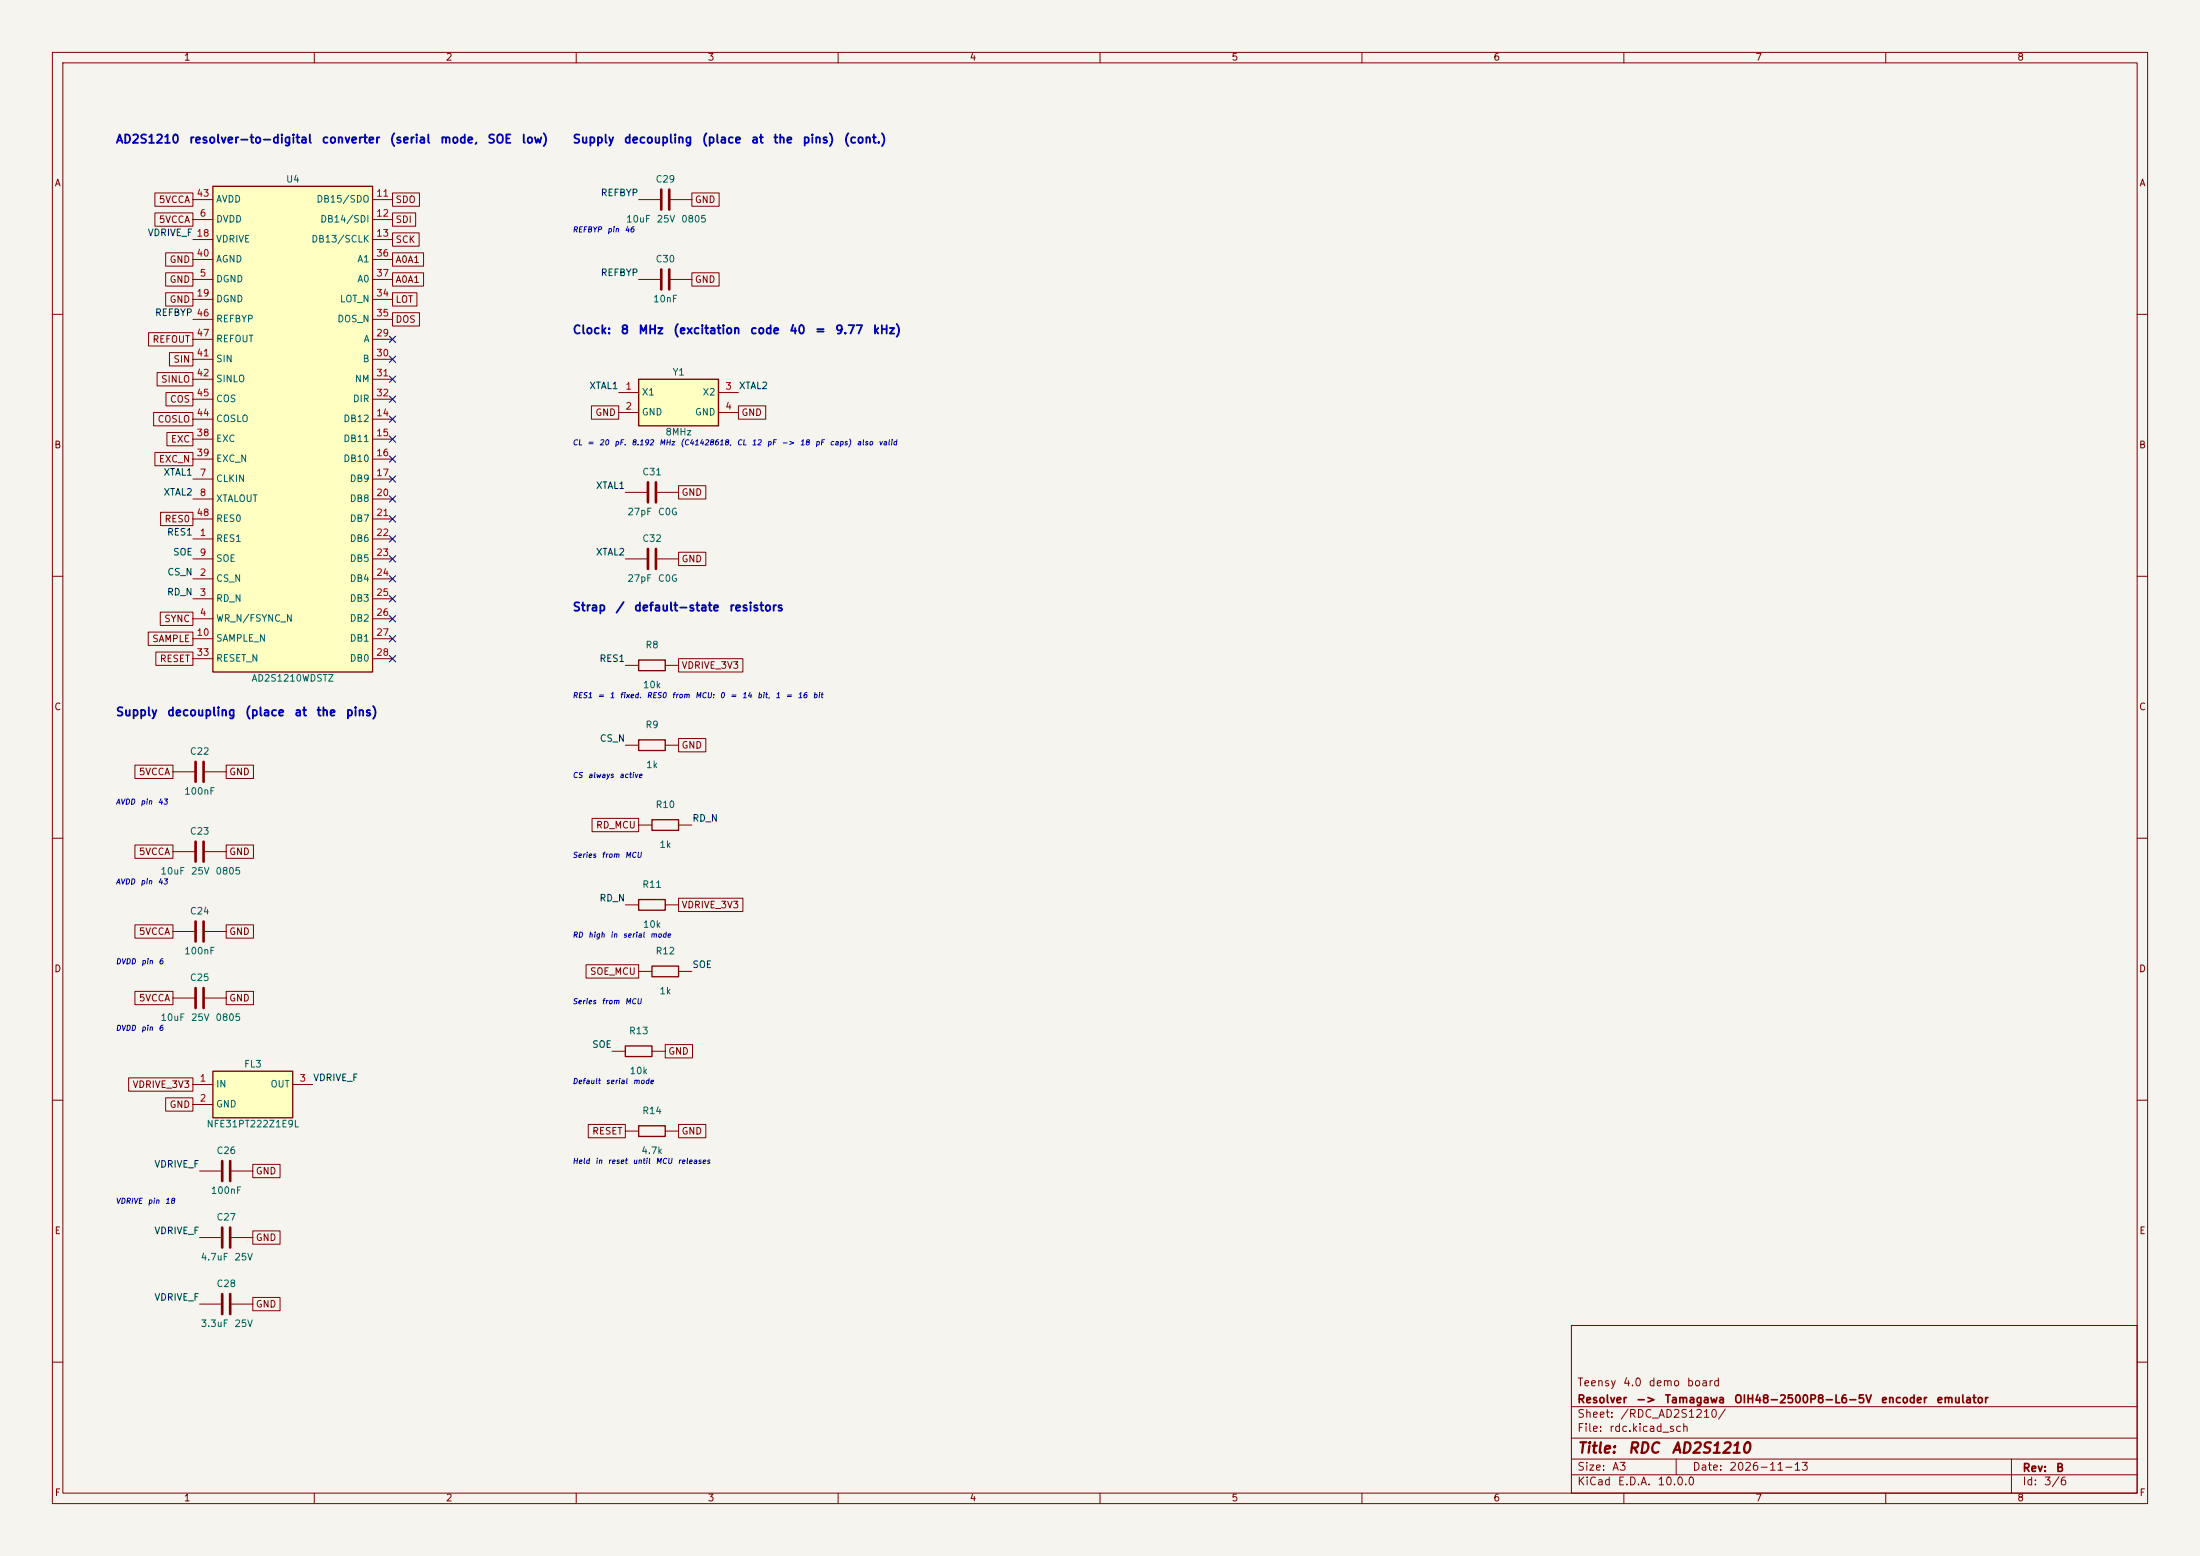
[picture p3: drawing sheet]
<svg xmlns="http://www.w3.org/2000/svg" width="420mm" height="297mm" viewBox="0 0 420 297" stroke-linecap="round" stroke-linejoin="round" font-family="sans-serif">
<path d="M0 0h420v297h-420z" fill="#f5f4ef" stroke="#f5f4ef" stroke-width=".19"/>
<g fill="none" stroke="#840000" stroke-width=".19">
<path d="M10 10h400v277h-400zM12 12h396v273h-396zM60 10v2M110 10v2M160 10v2M210 10v2M260 10v2M310 10v2M360 10v2M10 60h2M408 60h2M10 110h2"/>
<path d="M408 110h2M10 160h2M119.4 142.2h2.5M121.9 157.5h2.6M127 142.2h2.5M129.5 157.5h2.6M408 160h2M119.4 172.7h2.5M127 172.7h2.5M10 210h2M408 210h2M300 253h108v32h-108z"/>
<path d="M10 260h2M300 278.5h108M300 274.5h108M300 268.5h108M320 278.5v3M384 278.5v6.5M408 260h2M60 285v2M110 285v2M160 285v2M210 285v2M260 285v2"/>
<path d="M300 281.5h108M310 285v2M360 285v2"/>
</g>
<path d="M121.9 141.2h5.1v2.1h-5.1zM124.5 156.5h5v2h-5zM121.9 171.7h5.1v2h-5.1z" fill="none" stroke="#840000" stroke-width=".25"/>
<path d="M40.6 35.6h30.5v92.7h-30.5z" fill="#ffffc2"/>
<path d="M40.6 35.6h30.5v92.7h-30.5zM121.9 214.9h5.1v2h-5.1z" fill="none" stroke="#840000" stroke-width=".25"/>
<g fill="none" stroke="#840000" stroke-width=".19">
<path d="M36.8 38.1h3.8M71.1 38.1h3.8M121.9 38.1h4.3M127.8 38.1h4.3M36.8 53.3h3.8M36.8 41.9h3.8M36.8 45.7h3.8M36.8 57.2h3.8M36.8 49.5h3.8M71.1 53.3h3.8M71.1 41.9h3.8M71.1 45.7h3.8"/>
<path d="M71.1 57.2h3.8M71.1 49.5h3.8M36.8 64.8h3.8M36.8 68.6h3.8M36.8 72.4h3.8M36.8 76.2h3.8M36.8 61h3.8M71.1 64.8h3.8M71.1 68.6h3.8M71.1 72.4h3.8M71.1 76.2h3.8M71.1 61h3.8"/>
<path d="M36.8 91.4h3.8M36.8 95.3h3.8M36.8 80h3.8M36.8 83.8h3.8M36.8 87.6h3.8M36.8 99.1h3.8M71.1 91.4h3.8M71.1 95.3h3.8M71.1 80h3.8M71.1 83.8h3.8M71.1 87.6h3.8M71.1 99.1h3.8"/>
<path d="M36.8 102.9h3.8M36.8 110.5h3.8M36.8 114.3h3.8M36.8 118.1h3.8M36.8 106.7h3.8M71.1 102.9h3.8M71.1 110.5h3.8M71.1 114.3h3.8M71.1 118.1h3.8M71.1 106.7h3.8M36.8 121.9h3.8M36.8 125.7h3.8"/>
<path d="M71.1 121.9h3.8M71.1 125.7h3.8M119.4 215.9h2.5M127 215.9h2.5M38.1 223.5h4.3M43.9 223.5h4.4"/>
</g>
<path d="M126.2 36.2v3.8M127.8 36.2v3.8M42.4 221.6v3.8M43.9 221.6v3.8" fill="none" stroke="#840000" stroke-width=".51"/>
<path d="M40.6 204.5h15.3v8.9h-15.3z" fill="#ffffc2"/>
<path d="M121.9 126h5.1v2h-5.1zM119.4 199.6h5.1v2.1h-5.1zM124.5 184.4h5v2h-5zM40.6 204.5h15.3v8.9h-15.3z" fill="none" stroke="#840000" stroke-width=".25"/>
<g fill="none" stroke="#840000" stroke-width=".19">
<path d="M121.9 53.3h4.3M127.8 53.3h4.3M119.4 94h4.3M125.2 94h4.3M119.4 127h2.5M127 127h2.5M33 177.8h4.3M33 162.6h4.3M38.9 177.8h4.3M38.9 162.6h4.3M33 190.5h4.3M38.9 190.5h4.3"/>
<path d="M121.9 185.4h2.6M129.5 185.4h2.6M36.8 207h3.8M36.8 210.8h3.8M55.9 207h3.8M116.8 200.7h2.6M124.5 200.7h2.5M38.1 236.2h4.3M43.9 236.2h4.4M38.1 248.9h4.3M43.9 248.9h4.4"/>
</g>
<g fill="none" stroke="#840000" stroke-width=".51">
<path d="M126.2 51.4v3.8M127.8 51.4v3.8M123.7 92.1v3.8M125.2 92.1v3.8M37.3 160.7v3.8M37.3 175.9v3.8M38.9 160.7v3.8M38.9 175.9v3.8M37.3 188.6v3.8M38.9 188.6v3.8M42.4 234.3v3.8M43.9 234.3v3.8"/>
<path d="M42.4 247v3.8M43.9 247v3.8"/>
</g>
<path d="M121.9 72.4h15.3v8.9h-15.3z" fill="#ffffc2"/>
<path d="M121.9 72.4h15.3v8.9h-15.3z" fill="none" stroke="#840000" stroke-width=".25"/>
<g fill="none" stroke="#840000" stroke-width=".19">
<path d="M29.6 36.8h7.2v2.6h-7.2zM74.9 36.8h5.2v2.6h-5.2zM132.1 36.8h5.2v2.6h-5.2zM29.6 40.6h7.2v2.6h-7.2zM31.6 48.3h5.2v2.5h-5.2zM31.6 52.1h5.2v2.5h-5.2zM31.6 55.9h5.2v2.5h-5.2zM74.9 40.6h4.4v2.6h-4.4zM74.9 44.4h5.1v2.6h-5.1zM74.9 48.3h6v2.5h-6zM74.9 52.1h6v2.5h-6zM74.9 55.9h4.7v2.5h-4.7z"/>
<path d="M74.9 59.7h5.2v2.5h-5.2zM132.1 52.1h5.2v2.5h-5.2zM28.4 63.5h8.4v2.5h-8.4zM29.3 78.7h7.5v2.6h-7.5zM30 71.1h6.8v2.6h-6.8zM31.7 74.9h5.1v2.6h-5.1zM32.4 67.3h4.4v2.6h-4.4zM112.9 77.5h5.2v2.5h-5.2zM118.1 74.9h3.8M118.1 78.7h3.8M137.2 74.9h3.8M137.2 78.7h3.8"/>
<path d="M141 77.5h5.2v2.5h-5.2zM29.6 86.4h7.2v2.5h-7.2zM30.7 97.8h6.1v2.5h-6.1zM31.9 82.5h4.9v2.6h-4.9zM129.5 92.7h5.2v2.6h-5.2zM30.6 116.8h6.2v2.6h-6.2zM119.4 106.7h4.3M125.2 106.7h4.3M129.5 105.4h5.2v2.6h-5.2zM28.3 120.6h8.5v2.6h-8.5zM29.8 124.5h7v2.5h-7zM129.5 125.7h12.3v2.6h-12.3z"/>
<path d="M25.8 146h7.2v2.6h-7.2zM33 147.3h4.3M38.9 147.3h4.3M43.2 146h5.2v2.6h-5.2zM113 156.2h8.9v2.6h-8.9zM129.5 141h5.2v2.5h-5.2zM25.8 161.3h7.2v2.5h-7.2zM25.8 176.5h7.2v2.6h-7.2zM43.2 161.3h5.2v2.5h-5.2zM43.2 176.5h5.2v2.6h-5.2zM129.5 171.4h12.3v2.6h-12.3zM25.8 189.2h7.2v2.6h-7.2z"/>
<path d="M43.2 189.2h5.2v2.6h-5.2zM111.9 184.1h10v2.6h-10zM127 199.4h5.2v2.5h-5.2zM24.5 205.7h12.3v2.6h-12.3zM31.6 209.5h5.2v2.6h-5.2zM112.3 214.6h7.1v2.6h-7.1zM129.5 214.6h5.2v2.6h-5.2zM48.3 234.9h5.2v2.6h-5.2zM48.3 222.2h5.2v2.6h-5.2zM48.3 247.6h5.2v2.6h-5.2z"/>
</g>
<path d="M123.7 104.8v3.8M125.2 104.8v3.8M37.3 145.4v3.8M38.9 145.4v3.8" fill="none" stroke="#840000" stroke-width=".51"/>
<g fill="none" stroke="#000084" stroke-width=".19">
<path d="M74.3 64.2l1.2 1.2M74.3 68l1.2 1.2M74.3 75.6l1.2 1.2M74.3 79.4l1.2 1.2M74.3 71.8l1.2 1.2M75.5 64.2l-1.2 1.2M75.5 68l-1.2 1.2M75.5 75.6l-1.2 1.2M75.5 79.4l-1.2 1.2M75.5 71.8l-1.2 1.2M74.3 83.2l1.2 1.2M74.3 87l1.2 1.2"/>
<path d="M74.3 94.6l1.2 1.3M74.3 98.5l1.2 1.2M74.3 90.8l1.2 1.2M75.5 83.2l-1.2 1.2M75.5 87l-1.2 1.2M75.5 94.6l-1.2 1.3M75.5 98.5l-1.2 1.2M75.5 90.8l-1.2 1.2M74.3 109.9l1.2 1.2M74.3 113.7l1.2 1.2M74.3 102.3l1.2 1.2M74.3 106.1l1.2 1.2"/>
<path d="M74.3 117.5l1.2 1.2M75.5 109.9l-1.2 1.2M75.5 113.7l-1.2 1.2M75.5 102.3l-1.2 1.2M75.5 106.1l-1.2 1.2M75.5 117.5l-1.2 1.2M74.3 125.1l1.2 1.2M74.3 121.3l1.2 1.2M75.5 125.1l-1.2 1.2M75.5 121.3l-1.2 1.2"/>
</g>
<g font-size="2" fill="#840000">
<text x="301" y="277.9">Title:</text>
<text x="310.6" y="277.9">RDC</text>
<text x="319" y="277.9">AD2S1210</text>
</g>
<g font-size="1.6" fill="#0000c2">
<text x="22" y="27.8">AD2S1210</text>
<text x="36" y="27.8">resolver-to-digital</text>
<text x="61.3" y="27.8">converter</text>
<text x="74.3" y="27.8">(serial</text>
<text x="83.9" y="27.8">mode,</text>
<text x="92.9" y="27.8">SOE</text>
<text x="99.4" y="27.8">low)</text>
<text x="109.2" y="27.8">Supply</text>
<text x="119" y="27.8">decoupling</text>
<text x="133.9" y="27.8">(place</text>
<text x="143.3" y="27.8">at</text>
<text x="147.5" y="27.8">the</text>
<text x="153.1" y="27.8">pins)</text>
<text x="161" y="27.8">(cont.)</text>
<text x="109.2" y="64.2">Clock:</text>
<text x="118.4" y="64.2">8</text>
<text x="121.8" y="64.2">MHz</text>
<text x="128.4" y="64.2">(excitation</text>
<text x="143.1" y="64.2">code</text>
<text x="150.6" y="64.2">40</text>
<text x="155.5" y="64.2">=</text>
<text x="159.3" y="64.2">9.77</text>
<text x="166.5" y="64.2">kHz)</text>
<text x="109.2" y="117.1">Strap</text>
<text x="117.4" y="117.1">/</text>
<text x="120.9" y="117.1">default-state</text>
<text x="139.1" y="117.1">resistors</text>
<text x="22" y="137.1">Supply</text>
<text x="31.8" y="137.1">decoupling</text>
<text x="46.7" y="137.1">(place</text>
<text x="56.1" y="137.1">at</text>
<text x="60.3" y="137.1">the</text>
<text x="65.9" y="137.1">pins)</text>
</g>
<g font-size="1.5" fill="#840000">
<text x="301" y="268.2">Resolver</text>
<text x="301" y="265">Teensy</text>
<text x="309.7" y="265">4.0</text>
<text x="312.2" y="268.2">-&gt;</text>
<text x="314.6" y="265">demo</text>
<text x="317.7" y="268.2">Tamagawa</text>
<text x="321.9" y="265">board</text>
<text x="330.9" y="268.2">OIH48-2500P8-L6-5V</text>
<text x="359" y="268.2">encoder</text>
<text x="369.6" y="268.2">emulator</text>
<text x="301" y="273.7">File:</text>
<text x="301" y="271">Sheet:</text>
<text x="307.1" y="273.7">rdc.kicad_sch</text>
<text x="309.2" y="271">/RDC_AD2S1210/</text>
<text x="301" y="281.1">Size:</text>
<text x="307.6" y="281.1">A3</text>
<text x="323" y="281.1">Date:</text>
<text x="330" y="281.1">2026-11-13</text>
<text x="386" y="281.3">Rev:</text>
<text x="392.4" y="281.3">B</text>
<text x="301" y="283.9">KiCad</text>
<text x="308.7" y="283.9">E.D.A.</text>
<text x="316.3" y="283.9">10.0.0</text>
<text x="386" y="283.9">Id:</text>
<text x="390.1" y="283.9">3/6</text>
</g>
<g font-size="1.3" fill="#840000">
<text x="35" y="11.9">1</text>
<text x="85" y="11.9">2</text>
<text x="135" y="11.9">3</text>
<text x="185" y="11.9">4</text>
<text x="235" y="11.9">5</text>
<text x="285" y="11.9">6</text>
<text x="335" y="11.9">7</text>
<text x="385" y="11.9">8</text>
<text x="10.3" y="35.9">A</text>
<text x="408.3" y="35.9">A</text>
<text x="30.2" y="39.1">5VCCA</text>
<text x="75.4" y="39.1">SDO</text>
<text x="132.6" y="39.1">GND</text>
<text x="30.2" y="42.9">5VCCA</text>
<text x="75.4" y="42.9">SDI</text>
<text x="75.4" y="46.7">SCK</text>
<text x="32.3" y="50.5">GND</text>
<text x="75.4" y="50.5">A0A1</text>
<text x="32.3" y="54.3">GND</text>
<text x="32.3" y="58.1">GND</text>
<text x="75.4" y="54.3">A0A1</text>
<text x="75.4" y="58.1">LOT</text>
<text x="132.6" y="54.3">GND</text>
<text x="29" y="65.7">REFOUT</text>
<text x="75.4" y="61.9">DOS</text>
<text x="33" y="69.5">SIN</text>
<text x="30.6" y="73.3">SINLO</text>
<text x="32.3" y="77.2">COS</text>
<text x="30" y="81">COSLO</text>
<text x="113.6" y="79.7">GND</text>
<text x="141.4" y="79.7">GND</text>
<text x="10.3" y="85.9">B</text>
<text x="30.2" y="88.6">EXC_N</text>
<text x="32.5" y="84.8">EXC</text>
<text x="408.2" y="85.9">B</text>
<text x="130" y="94.9">GND</text>
<text x="31.3" y="100">RES0</text>
<text x="130" y="107.6">GND</text>
<text x="31.3" y="119.1">SYNC</text>
<text x="29" y="122.9">SAMPLE</text>
<text x="30.4" y="126.7">RESET</text>
<text x="130" y="128">VDRIVE_3V3</text>
<text x="10.3" y="135.9">C</text>
<text x="408.2" y="135.9">C</text>
<text x="130" y="143.2">GND</text>
<text x="26.4" y="148.3">5VCCA</text>
<text x="43.7" y="148.3">GND</text>
<text x="113.7" y="158.4">RD_MCU</text>
<text x="26.4" y="163.5">5VCCA</text>
<text x="43.7" y="163.5">GND</text>
<text x="130" y="173.7">VDRIVE_3V3</text>
<text x="26.4" y="178.8">5VCCA</text>
<text x="43.7" y="178.8">GND</text>
<text x="10.3" y="185.9">D</text>
<text x="408.2" y="185.9">D</text>
<text x="26.4" y="191.5">5VCCA</text>
<text x="43.7" y="191.5">GND</text>
<text x="112.5" y="186.4">SOE_MCU</text>
<text x="127.5" y="201.6">GND</text>
<text x="25.2" y="208">VDRIVE_3V3</text>
<text x="32.3" y="211.8">GND</text>
<text x="113" y="216.9">RESET</text>
<text x="130" y="216.9">GND</text>
<text x="48.7" y="224.5">GND</text>
<text x="10.3" y="235.9">E</text>
<text x="48.7" y="237.2">GND</text>
<text x="408.3" y="235.9">E</text>
<text x="48.7" y="249.9">GND</text>
<text x="10.3" y="285.9">F</text>
<text x="35" y="286.9">1</text>
<text x="85" y="286.9">2</text>
<text x="135" y="286.9">3</text>
<text x="185" y="286.9">4</text>
<text x="235" y="286.9">5</text>
<text x="285" y="286.9">6</text>
<text x="335" y="286.9">7</text>
<text x="385" y="286.9">8</text>
<text x="408.3" y="285.9">F</text>
</g>
<g font-size="1.3" fill="#006464">
<text x="54.5" y="35.2">U4</text>
<text x="125.1" y="35.2">C29</text>
<text x="41.1" y="39">AVDD</text>
<text x="60.3" y="39">DB15/SDO</text>
<text x="41.1" y="42.8">DVDD</text>
<text x="41.1" y="46.6">VDRIVE</text>
<text x="59.3" y="46.6">DB13/SCLK</text>
<text x="61" y="42.8">DB14/SDI</text>
<text x="119.4" y="42.8">10uF</text>
<text x="125.3" y="42.8">25V</text>
<text x="129.9" y="42.8">0805</text>
<text x="41.1" y="50.4">AGND</text>
<text x="68.1" y="50.4">A1</text>
<text x="125.1" y="50.4">C30</text>
<text x="41.1" y="54.2">DGND</text>
<text x="41.1" y="58">DGND</text>
<text x="64.8" y="58">LOT_N</text>
<text x="68.1" y="54.2">A0</text>
<text x="124.6" y="58">10nF</text>
<text x="41.1" y="61.8">REFBYP</text>
<text x="41.1" y="65.6">REFOUT</text>
<text x="64.3" y="61.8">DOS_N</text>
<text x="69.3" y="65.6">A</text>
<text x="41.1" y="69.4">SIN</text>
<text x="69.1" y="69.4">B</text>
<text x="128.3" y="72">Y1</text>
<text x="41.1" y="73.3">SINLO</text>
<text x="41.1" y="77.1">COS</text>
<text x="67.3" y="77.1">DIR</text>
<text x="67.6" y="73.3">NM</text>
<text x="122.4" y="75.8">X1</text>
<text x="134" y="75.8">X2</text>
<text x="41.1" y="80.9">COSLO</text>
<text x="65.4" y="80.9">DB12</text>
<text x="122.4" y="79.6">GND</text>
<text x="126.9" y="83.4">8MHz</text>
<text x="132.6" y="79.6">GND</text>
<text x="41.1" y="84.7">EXC</text>
<text x="41.1" y="88.5">EXC_N</text>
<text x="65.4" y="84.7">DB11</text>
<text x="65.4" y="88.5">DB10</text>
<text x="41.1" y="92.3">CLKIN</text>
<text x="66.7" y="92.3">DB9</text>
<text x="122.5" y="91">C31</text>
<text x="41.1" y="96.1">XTALOUT</text>
<text x="41.1" y="99.9">RES0</text>
<text x="66.7" y="96.1">DB8</text>
<text x="66.7" y="99.9">DB7</text>
<text x="119.7" y="98.7">27pF</text>
<text x="125.5" y="98.7">C0G</text>
<text x="41.1" y="103.7">RES1</text>
<text x="41.1" y="107.5">SOE</text>
<text x="66.7" y="103.7">DB6</text>
<text x="66.7" y="107.5">DB5</text>
<text x="122.5" y="103.7">C32</text>
<text x="41.1" y="111.4">CS_N</text>
<text x="66.7" y="111.4">DB4</text>
<text x="119.7" y="111.4">27pF</text>
<text x="125.5" y="111.4">C0G</text>
<text x="41.1" y="115.2">RD_N</text>
<text x="41.1" y="119">WR_N/FSYNC_N</text>
<text x="66.7" y="115.2">DB3</text>
<text x="66.7" y="119">DB2</text>
<text x="41.1" y="122.8">SAMPLE_N</text>
<text x="66.7" y="122.8">DB1</text>
<text x="123.1" y="124.1">R8</text>
<text x="41.1" y="126.6">RESET_N</text>
<text x="47.9" y="130.4">AD2S1210WDSTZ</text>
<text x="66.7" y="126.6">DB0</text>
<text x="122.6" y="131.7">10k</text>
<text x="123.1" y="139.3">R9</text>
<text x="36.2" y="144.4">C22</text>
<text x="123.2" y="146.9">1k</text>
<text x="35.1" y="152">100nF</text>
<text x="125.1" y="154.5">R10</text>
<text x="36.2" y="159.6">C23</text>
<text x="30.5" y="167.2">10uF</text>
<text x="36.4" y="167.2">25V</text>
<text x="41" y="167.2">0805</text>
<text x="125.8" y="162.2">1k</text>
<text x="122.5" y="169.8">R11</text>
<text x="36.2" y="174.9">C24</text>
<text x="122.6" y="177.4">10k</text>
<text x="35.1" y="182.5">100nF</text>
<text x="125.1" y="182.5">R12</text>
<text x="36.2" y="187.6">C25</text>
<text x="125.8" y="190.1">1k</text>
<text x="30.5" y="195.2">10uF</text>
<text x="36.4" y="195.2">25V</text>
<text x="41" y="195.2">0805</text>
<text x="120" y="197.7">R13</text>
<text x="41.1" y="207.9">IN</text>
<text x="46.5" y="204.1">FL3</text>
<text x="51.5" y="207.9">OUT</text>
<text x="120.1" y="205.3">10k</text>
<text x="39.3" y="215.5">NFE31PT222Z1E9L</text>
<text x="41.1" y="211.7">GND</text>
<text x="122.5" y="213">R14</text>
<text x="41.2" y="220.6">C26</text>
<text x="122.3" y="220.6">4.7k</text>
<text x="40.1" y="228.2">100nF</text>
<text x="41.2" y="233.3">C27</text>
<text x="38.2" y="240.9">4.7uF</text>
<text x="41.2" y="246">C28</text>
<text x="44.6" y="240.9">25V</text>
<text x="38.2" y="253.6">3.3uF</text>
<text x="44.6" y="253.6">25V</text>
</g>
<g font-size="1.3" fill="#a90000">
<text x="37.4" y="37.8">43</text>
<text x="38" y="41.7">6</text>
<text x="71.7" y="37.8">11</text>
<text x="71.7" y="41.7">12</text>
<text x="71.7" y="45.5">13</text>
<text x="37.4" y="49.3">40</text>
<text x="38" y="53.1">5</text>
<text x="71.7" y="49.3">36</text>
<text x="71.7" y="53.1">37</text>
<text x="37.4" y="56.9">19</text>
<text x="71.7" y="56.9">34</text>
<text x="37.4" y="64.5">47</text>
<text x="71.7" y="64.5">29</text>
<text x="71.7" y="60.7">35</text>
<text x="37.4" y="68.3">41</text>
<text x="71.7" y="68.3">30</text>
<text x="37.4" y="72.1">42</text>
<text x="37.4" y="75.9">45</text>
<text x="71.7" y="72.1">31</text>
<text x="71.7" y="75.9">32</text>
<text x="119.3" y="74.7">1</text>
<text x="138.4" y="74.7">3</text>
<text x="37.4" y="83.6">38</text>
<text x="37.4" y="79.8">44</text>
<text x="71.7" y="79.8">14</text>
<text x="71.7" y="83.6">15</text>
<text x="119.3" y="78.5">2</text>
<text x="138.4" y="78.5">4</text>
<text x="37.4" y="87.4">39</text>
<text x="71.7" y="87.4">16</text>
<text x="38" y="91.2">7</text>
<text x="38" y="95">8</text>
<text x="71.7" y="91.2">17</text>
<text x="71.7" y="95">20</text>
<text x="37.4" y="98.8">48</text>
<text x="71.7" y="98.8">21</text>
<text x="38" y="102.6">1</text>
<text x="38" y="106.4">9</text>
<text x="71.7" y="102.6">22</text>
<text x="71.7" y="106.4">23</text>
<text x="38" y="110.2">2</text>
<text x="71.7" y="110.2">24</text>
<text x="38" y="114">3</text>
<text x="38" y="117.9">4</text>
<text x="71.7" y="114">25</text>
<text x="71.7" y="117.9">26</text>
<text x="37.4" y="121.7">10</text>
<text x="37.4" y="125.5">33</text>
<text x="71.7" y="121.7">27</text>
<text x="71.7" y="125.5">28</text>
<text x="38" y="206.8">1</text>
<text x="57.1" y="206.8">3</text>
<text x="38" y="210.6">2</text>
</g>
<g font-size="1.3" fill="#0f0f0f">
<text x="114.6" y="37.8">REFBYP</text>
<text x="28.1" y="45.4">VDRIVE_F 18</text>
<text x="114.6" y="53">REFBYP</text>
<text x="29.5" y="60.6">REFBYP 46</text>
<text x="112.4" y="74.6">XTAL1</text>
<text x="141" y="74.6">XTAL2</text>
<text x="31.1" y="94.9">XTAL2</text>
<text x="31.1" y="91.1">XTAL1</text>
<text x="113.7" y="93.6">XTAL1</text>
<text x="31.8" y="102.5">RES1</text>
<text x="32.9" y="106.3">SOE</text>
<text x="113.7" y="106.3">XTAL2</text>
<text x="31.8" y="114">RD_N</text>
<text x="31.8" y="110.1">CS_N</text>
<text x="114.3" y="126.7">RES1</text>
<text x="114.4" y="141.9">CS_N</text>
<text x="132.1" y="157.1">RD_N</text>
<text x="114.3" y="172.4">RD_N</text>
<text x="132.1" y="185.1">SOE</text>
<text x="112.9" y="200.3">SOE</text>
<text x="59.7" y="206.7">VDRIVE_F</text>
<text x="29.4" y="223.2">VDRIVE_F</text>
<text x="29.4" y="235.9">VDRIVE_F</text>
<text x="29.4" y="248.6">VDRIVE_F</text>
</g>
<g font-size="1" fill="#0000c2">
<text x="109.2" y="44.6">REFBYP</text>
<text x="115.8" y="44.6">pin</text>
<text x="119.1" y="44.6">46</text>
<text x="109.2" y="85.2">CL</text>
<text x="112" y="85.2">=</text>
<text x="114.3" y="85.2">20</text>
<text x="117.2" y="85.2">pF.</text>
<text x="120.5" y="85.2">8.192</text>
<text x="125.8" y="85.2">MHz</text>
<text x="129.8" y="85.2">(C41428618,</text>
<text x="140.6" y="85.2">CL</text>
<text x="143.4" y="85.2">12</text>
<text x="146.3" y="85.2">pF</text>
<text x="149.1" y="85.2">-&gt;</text>
<text x="152.6" y="85.2">18</text>
<text x="155.5" y="85.2">pF</text>
<text x="158.3" y="85.2">caps)</text>
<text x="163.5" y="85.2">also</text>
<text x="167.6" y="85.2">valid</text>
<text x="109.2" y="133.5">RES1</text>
<text x="114" y="133.5">=</text>
<text x="116.3" y="133.5">1</text>
<text x="118.3" y="133.5">fixed.</text>
<text x="123.4" y="133.5">RES0</text>
<text x="128.2" y="133.5">from</text>
<text x="132.6" y="133.5">MCU:</text>
<text x="137.3" y="133.5">0</text>
<text x="139.3" y="133.5">=</text>
<text x="141.6" y="133.5">14</text>
<text x="144.5" y="133.5">bit,</text>
<text x="147.9" y="133.5">1</text>
<text x="149.9" y="133.5">=</text>
<text x="152.2" y="133.5">16</text>
<text x="155.1" y="133.5">bit</text>
<text x="109.2" y="148.7">CS</text>
<text x="112.2" y="148.7">always</text>
<text x="118.1" y="148.7">active</text>
<text x="22" y="153.8">AVDD</text>
<text x="26.7" y="153.8">pin</text>
<text x="30" y="153.8">43</text>
<text x="109.2" y="164">Series</text>
<text x="114.8" y="164">from</text>
<text x="119.2" y="164">MCU</text>
<text x="22" y="169">AVDD</text>
<text x="26.7" y="169">pin</text>
<text x="30" y="169">43</text>
<text x="109.2" y="179.2">RD</text>
<text x="112.2" y="179.2">high</text>
<text x="116.4" y="179.2">in</text>
<text x="118.8" y="179.2">serial</text>
<text x="124" y="179.2">mode</text>
<text x="22" y="184.3">DVDD</text>
<text x="26.9" y="184.3">pin</text>
<text x="30.2" y="184.3">6</text>
<text x="109.2" y="191.9">Series</text>
<text x="114.8" y="191.9">from</text>
<text x="119.2" y="191.9">MCU</text>
<text x="22" y="197">DVDD</text>
<text x="26.9" y="197">pin</text>
<text x="30.2" y="197">6</text>
<text x="109.2" y="207.1">Default</text>
<text x="115.6" y="207.1">serial</text>
<text x="120.8" y="207.1">mode</text>
<text x="109.2" y="222.4">Held</text>
<text x="113.6" y="222.4">in</text>
<text x="116" y="222.4">reset</text>
<text x="120.7" y="222.4">until</text>
<text x="125.1" y="222.4">MCU</text>
<text x="129.3" y="222.4">releases</text>
<text x="22" y="230">VDRIVE</text>
<text x="28.1" y="230">pin</text>
<text x="31.4" y="230">18</text>
</g>
</svg>
